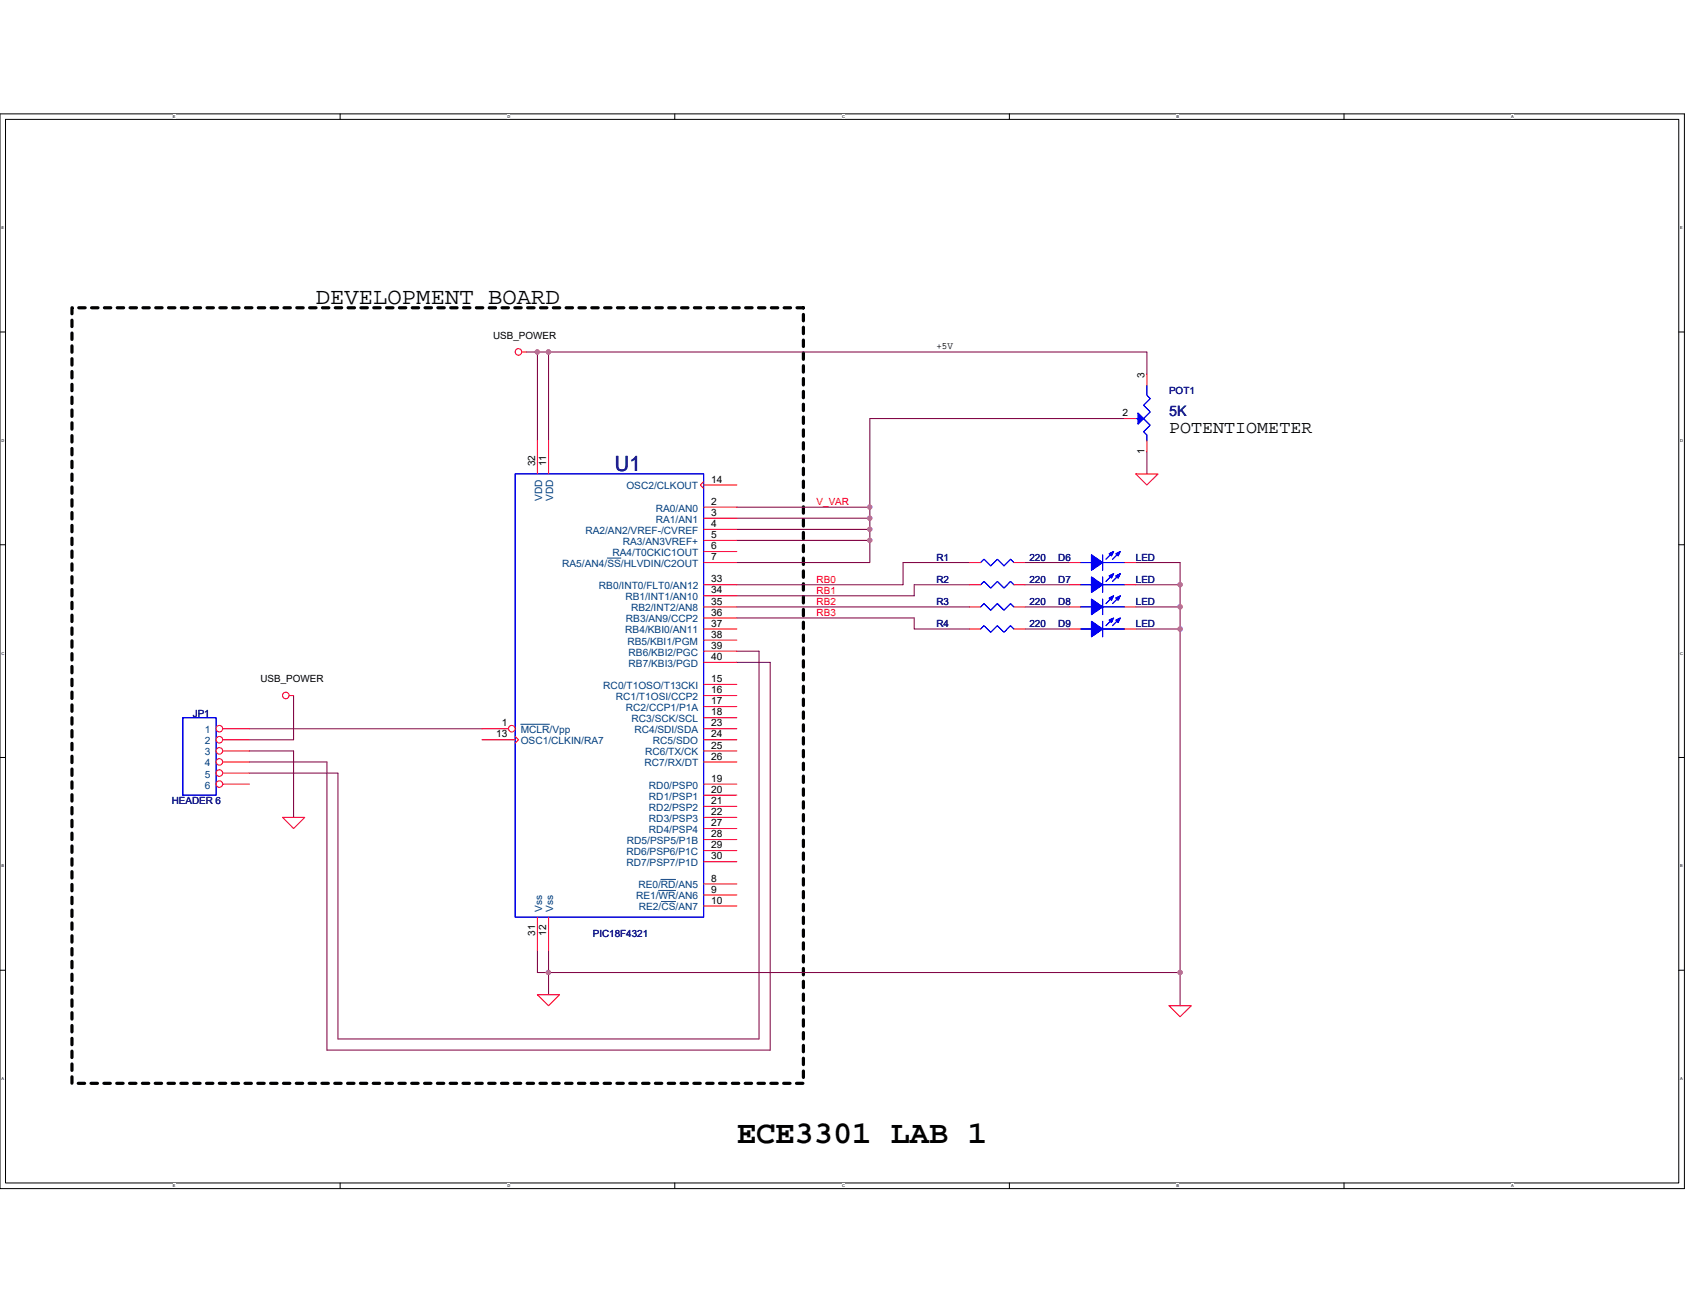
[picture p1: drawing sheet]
<svg xmlns="http://www.w3.org/2000/svg" width="279mm" height="216mm" viewBox="0 0 279 216" stroke-linecap="round" stroke-linejoin="round" font-family="sans-serif">
<path d="M0 18.8h278v177.4h-278zM.9 19.7h276.2v175.6h-276.2z" fill="none" stroke="#000" stroke-width=".17"/>
<g fill="#fff">
<path d="M28.5 18.9h.4v.7h-.4z"/>
<path d="M28.5 195.4h.4v.7h-.4z"/>
</g>
<path d="M56.1 18.8v.9M56.1 195.3v.9" fill="none" stroke="#000" stroke-width=".17"/>
<g fill="#fff">
<path d="M83.7 18.9h.5v.7h-.5z"/>
<path d="M83.7 195.4h.5v.7h-.5z"/>
</g>
<path d="M111.4 18.8v.9M111.4 195.3v.9" fill="none" stroke="#000" stroke-width=".17"/>
<g fill="#fff">
<path d="M139 18.9h.4v.7h-.4z"/>
<path d="M139 195.4h.4v.7h-.4z"/>
</g>
<path d="M166.6 18.8v.9M166.6 195.3v.9" fill="none" stroke="#000" stroke-width=".17"/>
<g fill="#fff">
<path d="M194.2 18.9h.4v.7h-.4z"/>
<path d="M194.2 195.4h.4v.7h-.4z"/>
</g>
<path d="M221.8 18.8v.9M221.8 195.3v.9" fill="none" stroke="#000" stroke-width=".17"/>
<g fill="#fff">
<path d="M249.4 18.9h.4v.7h-.4z"/>
<path d="M249.4 195.4h.4v.7h-.4z"/>
<path d="M.2 37.3h.5v.7h-.5z"/>
<path d="M277.3 37.3h.4v.7h-.4z"/>
<path d="M.2 72.3h.5v.8h-.5z"/>
<path d="M277.3 72.3h.4v.8h-.4z"/>
</g>
<path d="M0 54.8h.9M277.1 54.8h.9" fill="none" stroke="#000" stroke-width=".17"/>
<g fill="#fff">
<path d="M.2 107.5h.5v.7h-.5z"/>
<path d="M277.3 107.5h.4v.7h-.4z"/>
</g>
<path d="M0 89.9h.9M277.1 89.9h.9" fill="none" stroke="#000" stroke-width=".17"/>
<g fill="#fff">
<path d="M.2 142.6h.5v.7h-.5z"/>
<path d="M277.3 142.6h.4v.7h-.4z"/>
</g>
<path d="M0 125h.9M277.1 125h.9" fill="none" stroke="#000" stroke-width=".17"/>
<g fill="#fff">
<path d="M.2 177.7h.4v.7h-.4z"/>
<path d="M277.3 177.7h.4v.7h-.4z"/>
</g>
<path d="M0 160.1h.9M277.1 160.1h.9" fill="none" stroke="#000" stroke-width=".17"/>
<path d="M11.9 50.8h120.7v128h-120.7z" fill="none" stroke="#000" stroke-width=".53" stroke-dasharray="1.1 1.1"/>
<g fill="none" stroke="#800040" stroke-width=".17">
<path d="M86.9 58.1h1.8M88.7 58.1v14.6M88.7 58.1h1.8M90.5 58.1v14.6M90.5 58.1h98.8v3.7M185.6 69.1h-42v14.6M189.3 74.6v3.6M121.6 83.7h22M143.6 83.7v1.8h-22M143.6 85.5v1.9h-22M143.6 87.4v1.8h-22M143.6 89.2v3.7h-22"/>
<path d="M160 96.5h-9.1v1.8h-29.3M160 92.9h-11v3.6h-27.4M169.2 96.5h7.3M169.2 92.9h7.3M187.5 92.9h7.3v3.6M187.5 96.5h7.3M194.8 96.5v3.7M48.5 114.8v7.3h-7.4M121.6 100.2h38.4M121.6 109.3h5.5v64h-73.1v-47.5h-12.9M121.6 107.5h3.7v64h-69.5v-43.9h-14.7M121.6 102h29.3v1.8h9.1"/>
<path d="M169.2 100.2h7.3M169.2 103.8h7.3M187.5 103.8h7.3M187.5 100.2h7.3M194.8 103.8v56.7h-104.3M194.8 100.2v3.6M41.1 120.3h38.4M41.1 124h7.4v10.9M88.7 156.9v3.6h1.8M90.5 156.9v3.6M90.5 160.5v3.7M194.8 160.5v5.5"/>
</g>
<g fill="#f0f" stroke="#f0f" stroke-width=".17">
<circle cx="143.5" cy="83.7" r=".35"/>
<circle cx="90.5" cy="58.1" r=".36"/>
<circle cx="194.8" cy="96.5" r=".36"/>
<circle cx="194.8" cy="103.8" r=".36"/>
<circle cx="194.8" cy="100.2" r=".36"/>
<circle cx="90.5" cy="160.5" r=".36"/>
<circle cx="194.8" cy="160.5" r=".36"/>
<circle cx="88.7" cy="58.1" r=".36"/>
<circle cx="143.5" cy="85.5" r=".36"/>
<circle cx="143.5" cy="87.4" r=".35"/>
<circle cx="143.5" cy="89.2" r=".35"/>
</g>
<g fill="none" stroke="#f00" stroke-width=".17">
<path d="M86.1 58.1h.8M187.5 78.2h3.6l-1.8 1.9zM160 96.5h1.8M167.3 96.5h1.9M176.5 92.9h1.8M176.5 96.5h1.8M185.6 92.9h1.9M185.6 96.5h1.9M47.7 114.8h.8M160 100.2h1.8M167.3 100.2h1.9M176.5 103.8h1.8"/>
<path d="M185.6 103.8h1.9M46.6 134.9h3.7l-1.8 1.9zM88.7 164.2h3.7l-1.9 1.8zM192.9 166h3.7l-1.8 1.8z"/>
<circle cx="85.6" cy="58.1" r=".54"/>
<circle cx="47.2" cy="114.8" r=".54"/>
</g>
<g fill="none" stroke="#00f" stroke-width=".17">
<path d="M161.8 96.5l.6-.5 1.1 1.1 1.1-1.1 1.1 1.1 1.1-1.1 .5 .5M178.3 92.9h1.8M178.3 96.5h1.8M182 91.6v2.5M182 92.9h3.6M182 95.2v2.6M182 96.5h3.6M183.6 91.2l-1.1 1.1M183.6 94.9l-1.1 1.1M184.7 91.2l-1.1 1.1M184.7 94.9l-1.1 1.1M30.2 118.5h5.5v12.8h-5.5z"/>
<path d="M161.8 100.2l.6-.6 1.1 1.1 1.1-1.1 1.1 1.1 1.1-1.1 .5 .6M178.3 103.8h1.8M182 102.6v2.5M182 103.8h3.6M183.6 102.2l-1.1 1.1M184.7 102.2l-1.1 1.1"/>
</g>
<g fill="#00f" stroke="#00f" stroke-width=".17">
<path d="M180.1 91.6l1.9 1.3-1.9 1.2z" fill-rule="evenodd"/>
<path d="M184.1 91.4l.8-.4-.4 .8z" fill-rule="evenodd"/>
<path d="M183 91.4l.8-.4-.4 .8z" fill-rule="evenodd"/>
<path d="M180.1 91.6l1.9 1.3-1.9 1.2z" fill-rule="evenodd"/>
<path d="M184.1 91.4l.8-.4-.4 .8z" fill-rule="evenodd"/>
<path d="M183 91.4l.8-.4-.4 .8z" fill-rule="evenodd"/>
<path d="M180.1 95.2l1.9 1.3-1.9 1.3z" fill-rule="evenodd"/>
<path d="M184.1 95.1l.8-.4-.4 .7z" fill-rule="evenodd"/>
<path d="M183 95.1l.8-.4-.4 .7z" fill-rule="evenodd"/>
<path d="M180.1 95.2l1.9 1.3-1.9 1.3z" fill-rule="evenodd"/>
<path d="M184.1 95.1l.8-.4-.4 .7z" fill-rule="evenodd"/>
<path d="M183 95.1l.8-.4-.4 .7z" fill-rule="evenodd"/>
<path d="M180.1 102.6l1.9 1.2-1.9 1.3z" fill-rule="evenodd"/>
<path d="M184.1 102.4l.8-.4-.4 .7z" fill-rule="evenodd"/>
<path d="M183 102.4l.8-.4-.4 .7z" fill-rule="evenodd"/>
<path d="M180.1 102.6l1.9 1.2-1.9 1.3z" fill-rule="evenodd"/>
<path d="M184.1 102.4l.8-.4-.4 .7z" fill-rule="evenodd"/>
<path d="M183 102.4l.8-.4-.4 .7z" fill-rule="evenodd"/>
</g>
<circle cx="36.2" cy="120.3" r=".54" fill="#fff" stroke="#f00" stroke-width=".17"/>
<path d="M36.8 120.3h4.3" fill="none" stroke="#f00" stroke-width=".17"/>
<circle cx="36.2" cy="122.1" r=".54" fill="#fff" stroke="#f00" stroke-width=".17"/>
<path d="M36.8 122.1h4.3" fill="none" stroke="#f00" stroke-width=".17"/>
<circle cx="36.2" cy="123.9" r=".54" fill="#fff" stroke="#f00" stroke-width=".17"/>
<path d="M36.8 124h4.3" fill="none" stroke="#f00" stroke-width=".17"/>
<circle cx="36.2" cy="125.8" r=".54" fill="#fff" stroke="#f00" stroke-width=".17"/>
<path d="M36.8 125.8h4.3" fill="none" stroke="#f00" stroke-width=".17"/>
<circle cx="36.2" cy="127.6" r=".54" fill="#fff" stroke="#f00" stroke-width=".17"/>
<path d="M36.8 127.6h4.3" fill="none" stroke="#f00" stroke-width=".17"/>
<circle cx="36.2" cy="129.4" r=".54" fill="#fff" stroke="#f00" stroke-width=".17"/>
<path d="M185.6 69.1h1.9M189.3 72.7v1.9M189.3 61.8v1.8M36.8 129.4h4.3" fill="none" stroke="#f00" stroke-width=".17"/>
<g fill="#00f" stroke="#00f" stroke-width=".17">
<path d="M187.8 68.2l.9 .9-.9 .9z" fill-rule="evenodd"/>
<path d="M187.8 68.2l.9 .9-.9 .9z" fill-rule="evenodd"/>
</g>
<path d="M85 78.2h31.1v73.2h-31.1zM187.5 69.1h.3M189.3 63.6v1.6l.5 .6-1.1 1.1 1.1 1.1-1.1 1.1 1.1 1.1-1.1 1.1 .6 .5v.9" fill="none" stroke="#00f" stroke-width=".17"/>
<circle cx="84.5" cy="120.3" r=".54" fill="#fff" stroke="#f00" stroke-width=".17"/>
<g fill="none" stroke="#f00" stroke-width=".17">
<path d="M88.7 72.7v5.5M90.5 72.7v5.5M116.1 79.5l-.5 .6 .5 .5M116.1 83.7h5.5M116.1 85.5h5.5M116.1 87.4h5.5M116.1 89.2h5.5M116.1 91h5.5M116.1 92.9h5.5M116.1 80.1h5.5M116.1 96.5h5.5M116.1 98.3h5.5"/>
<path d="M160 92.9h1.8M167.3 92.9h1.9M116.1 100.2h5.5M116.1 102h5.5M116.1 103.8h5.5M116.1 105.7h5.5M116.1 107.5h5.5M116.1 109.3h5.5M116.1 118.5h5.5M116.1 116.6h5.5M116.1 114.8h5.5M116.1 113h5.5"/>
<path d="M160 103.8h1.8M167.3 103.8h1.9M176.5 100.2h1.8M185.6 100.2h1.9M79.5 120.3h4.4M79.5 122.1h5.5M85 121.6l.6 .5-.6 .6M116.1 129.4h5.5M116.1 131.3h5.5M116.1 133.1h5.5M116.1 134.9h5.5M116.1 136.8h5.5"/>
<path d="M116.1 138.6h5.5M116.1 125.8h5.5M116.1 124h5.5M116.1 122.1h5.5M116.1 120.3h5.5M88.7 151.4v5.5M90.5 151.4v5.5M116.1 145.9h5.5M116.1 147.7h5.5M116.1 149.5h5.5M116.1 140.4h5.5M116.1 142.2h5.5"/>
</g>
<path d="M100.2 92.1h2.3M85.9 119.5h4.8M108.7 147h2.8M109.1 145.2h2.4M109.2 148.8h2.3" fill="none" stroke="#004080" stroke-width=".17"/>
<path d="M161.8 92.9l.6-.6 1.1 1.1 1.1-1.1 1.1 1.1 1.1-1.1 .5 .6M182 98.9v2.6M183.6 98.5l-1.1 1.1M184.7 98.5l-1.1 1.1M161.8 103.8l.6-.5 1.1 1.1 1.1-1.1 1.1 1.1 1.1-1.1 .5 .5M178.3 100.2h1.8M182 100.2h3.6" fill="none" stroke="#00f" stroke-width=".17"/>
<g fill="#00f" stroke="#00f" stroke-width=".17">
<path d="M180.1 98.9l1.9 1.3-1.9 1.3z" fill-rule="evenodd"/>
<path d="M184.1 98.7l.8-.4-.4 .8z" fill-rule="evenodd"/>
<path d="M183 98.7l.8-.4-.4 .8z" fill-rule="evenodd"/>
<path d="M180.1 98.9l1.9 1.3-1.9 1.3z" fill-rule="evenodd"/>
<path d="M184.1 98.7l.8-.4-.4 .8z" fill-rule="evenodd"/>
<path d="M183 98.7l.8-.4-.4 .8z" fill-rule="evenodd"/>
</g>
<g fill="#f0f" stroke="#f0f" stroke-width=".17">
<circle cx="143.5" cy="83.7" r=".35"/>
<circle cx="90.5" cy="58.1" r=".36"/>
<circle cx="194.8" cy="96.5" r=".36"/>
<circle cx="194.8" cy="103.8" r=".36"/>
<circle cx="194.8" cy="100.2" r=".36"/>
<circle cx="90.5" cy="160.5" r=".36"/>
<circle cx="194.8" cy="160.5" r=".36"/>
<circle cx="88.7" cy="58.1" r=".36"/>
<circle cx="143.5" cy="85.5" r=".36"/>
<circle cx="143.5" cy="87.4" r=".35"/>
<circle cx="143.5" cy="89.2" r=".35"/>
</g>
<text font-size="5.3" x="121.6" y="188.7">ECE3301 LAB 1</text>
<text font-size="3.8" x="52.1" y="50.2">DEVELOPMENT BOARD</text>
<text font-size="3.5" fill="#000080" x="101.5" y="77.7">U1</text>
<text font-size="2.9" x="192.9" y="71.4">POTENTIOMETER</text>
<text font-size="2.4" fill="#000080" x="192.9" y="68.6">5K</text>
<g font-size="1.7">
<text x="188.9" y="62.3" transform="rotate(-90 188.9 62.3)">3</text>
<text x="185.3" y="68.7">2</text>
<text x="88.3" y="77" transform="rotate(-90 88.3 77)">32</text>
<text x="90.1" y="77" transform="rotate(-90 90.1 77)">11</text>
<text x="188.9" y="75" transform="rotate(-90 188.9 75)">1</text>
<text x="117.4" y="83.3">2</text>
<text x="117.4" y="79.7">14</text>
<text x="117.4" y="88.8">5</text>
<text x="117.4" y="85.2">3</text>
<text x="117.4" y="87">4</text>
<text x="117.4" y="90.7">6</text>
<text x="117.4" y="92.5">7</text>
<text x="117.4" y="96.1">33</text>
<text x="117.4" y="98">34</text>
<text x="117.4" y="99.8">35</text>
<text x="117.4" y="101.6">36</text>
<text x="117.4" y="103.4">37</text>
<text x="117.4" y="105.3">38</text>
<text x="117.4" y="107.1">39</text>
<text x="117.4" y="108.9">40</text>
<text x="117.4" y="112.6">15</text>
<text x="82.8" y="119.9">1</text>
<text x="117.4" y="118.1">18</text>
<text x="117.4" y="114.4">16</text>
<text x="117.4" y="116.2">17</text>
<text x="117.4" y="119.9">23</text>
<text x="81.9" y="121.7">13</text>
<text x="117.4" y="123.6">25</text>
<text x="117.4" y="121.7">24</text>
<text x="117.4" y="125.4">26</text>
<text x="117.4" y="129.1">19</text>
<text x="117.4" y="130.9">20</text>
<text x="117.4" y="132.7">21</text>
<text x="117.4" y="134.5">22</text>
<text x="117.4" y="136.4">27</text>
<text x="117.4" y="140">29</text>
<text x="117.4" y="141.9">30</text>
<text x="117.4" y="138.2">28</text>
<text x="117.4" y="145.5">8</text>
<text x="117.4" y="147.3">9</text>
<text x="117.4" y="149.2">10</text>
<text x="88.3" y="154.5" transform="rotate(-90 88.3 154.5)">31</text>
<text x="90.1" y="154.5" transform="rotate(-90 90.1 154.5)">12</text>
</g>
<g font-size="1.7" fill="#004080">
<text x="89.5" y="82.7" transform="rotate(-90 89.5 82.7)">VDD</text>
<text x="91.3" y="82.7" transform="rotate(-90 91.3 82.7)">VDD</text>
<text x="103.4" y="80.8">OSC2/CLKOUT</text>
<text x="96.6" y="88.1">RA2/AN2/VREF-/CVREF</text>
<text x="102.8" y="89.9">RA3/AN3VREF+</text>
<text x="108.2" y="84.5">RA0/AN0</text>
<text x="108.2" y="86.3">RA1/AN1</text>
<text x="92.8" y="93.6">RA5/AN4/SS/HLVDIN/C2OUT</text>
<text x="101.1" y="91.8">RA4/T0CKIC1OUT</text>
<text x="98.8" y="97.3">RB0/INT0/FLT0/AN12</text>
<text x="103.2" y="99.1">RB1/INT1/AN10</text>
<text x="104.1" y="100.9">RB2/INT2/AN8</text>
<text x="103.2" y="104.6">RB4/KBI0/AN11</text>
<text x="103.3" y="102.7">RB3/AN9/CCP2</text>
<text x="103.5" y="106.4">RB5/KBI1/PGM</text>
<text x="99.6" y="113.7">RC0/T1OSO/T13CKI</text>
<text x="103.7" y="108.2">RB6/KBI2/PGC</text>
<text x="103.7" y="110.1">RB7/KBI3/PGD</text>
<text x="101.6" y="115.5">RC1/T1OSI/CCP2</text>
<text x="103.3" y="117.4">RC2/CCP1/P1A</text>
<text x="104.2" y="119.2">RC3/SCK/SCL</text>
<text x="33.8" y="121">1</text>
<text x="33.8" y="122.9">2</text>
<text x="33.8" y="124.7">3</text>
<text x="85.9" y="121">MCLR/Vpp</text>
<text x="85.9" y="122.9">OSC1/CLKIN/RA7</text>
<text x="104.7" y="121">RC4/SDI/SDA</text>
<text x="106.5" y="124.7">RC6/TX/CK</text>
<text x="107.8" y="122.9">RC5/SDO</text>
<text x="33.8" y="126.5">4</text>
<text x="33.8" y="128.4">5</text>
<text x="33.8" y="130.2">6</text>
<text x="106.4" y="126.5">RC7/RX/DT</text>
<text x="107.1" y="130.2">RD0/PSP0</text>
<text x="107.1" y="132">RD1/PSP1</text>
<text x="107.1" y="133.8">RD2/PSP2</text>
<text x="107.1" y="135.7">RD3/PSP3</text>
<text x="107.1" y="137.5">RD4/PSP4</text>
<text x="103.4" y="141.1">RD6/PSP6/P1C</text>
<text x="103.4" y="143">RD7/PSP7/P1D</text>
<text x="103.5" y="139.3">RD5/PSP5/P1B</text>
<text x="105" y="148.5">RE1/WR/AN6</text>
<text x="105.3" y="146.6">RE0/RD/AN5</text>
<text x="89.5" y="150.5" transform="rotate(-90 89.5 150.5)">Vss</text>
<text x="91.3" y="150.5" transform="rotate(-90 91.3 150.5)">Vss</text>
<text x="105.4" y="150.3">RE2/CS/AN7</text>
</g>
<g font-size="1.6">
<text x="81.4" y="55.9">USB_POWER</text>
<text x="154.5" y="57.6">+5V</text>
<text x="43" y="112.6">USB_POWER</text>
</g>
<g font-size="1.6" fill="#000080">
<text x="192.9" y="65.1">POT1</text>
<text x="154.5" y="92.5">R1</text>
<text x="169.9" y="92.5">220</text>
<text x="174.6" y="92.5">D6</text>
<text x="187.5" y="92.5">LED</text>
<text x="154.5" y="96.2">R2</text>
<text x="154.5" y="99.8">R3</text>
<text x="169.9" y="96.2">220</text>
<text x="169.9" y="99.8">220</text>
<text x="174.6" y="96.2">D7</text>
<text x="174.6" y="99.8">D8</text>
<text x="187.5" y="96.2">LED</text>
<text x="187.5" y="99.8">LED</text>
<text x="154.5" y="103.5">R4</text>
<text x="169.9" y="103.5">220</text>
<text x="174.6" y="103.5">D9</text>
<text x="187.5" y="103.5">LED</text>
<text x="31.8" y="118.3">JP1</text>
<text x="28.3" y="132.7">HEADER 6</text>
<text x="97.8" y="154.7">PIC18F4321</text>
</g>
<g font-size="1.6" fill="#f00">
<text x="134.8" y="83.4">V_VAR</text>
<text x="134.8" y="98">RB1</text>
<text x="134.8" y="99.8">RB2</text>
<text x="134.8" y="96.2">RB0</text>
<text x="134.8" y="101.6">RB3</text>
</g>
<g font-size=".7">
<text x="28.5" y="19.5">E</text>
<text x="83.7" y="19.5">D</text>
<text x="139" y="19.5">C</text>
<text x="194.2" y="19.5">B</text>
<text x="249.4" y="19.5">A</text>
<text x=".2" y="37.8">E</text>
<text x="277.3" y="37.8">E</text>
<text x=".2" y="72.9">D</text>
<text x="277.3" y="72.9">D</text>
<text x=".2" y="108.1">C</text>
<text x="277.3" y="108.1">C</text>
<text x=".2" y="143.2">B</text>
<text x="277.3" y="143.2">B</text>
<text x=".2" y="178.3">A</text>
<text x="277.3" y="178.3">A</text>
<text x="28.5" y="196">E</text>
<text x="83.7" y="196">D</text>
<text x="139" y="196">C</text>
<text x="194.2" y="196">B</text>
<text x="249.4" y="196">A</text>
</g>
</svg>
